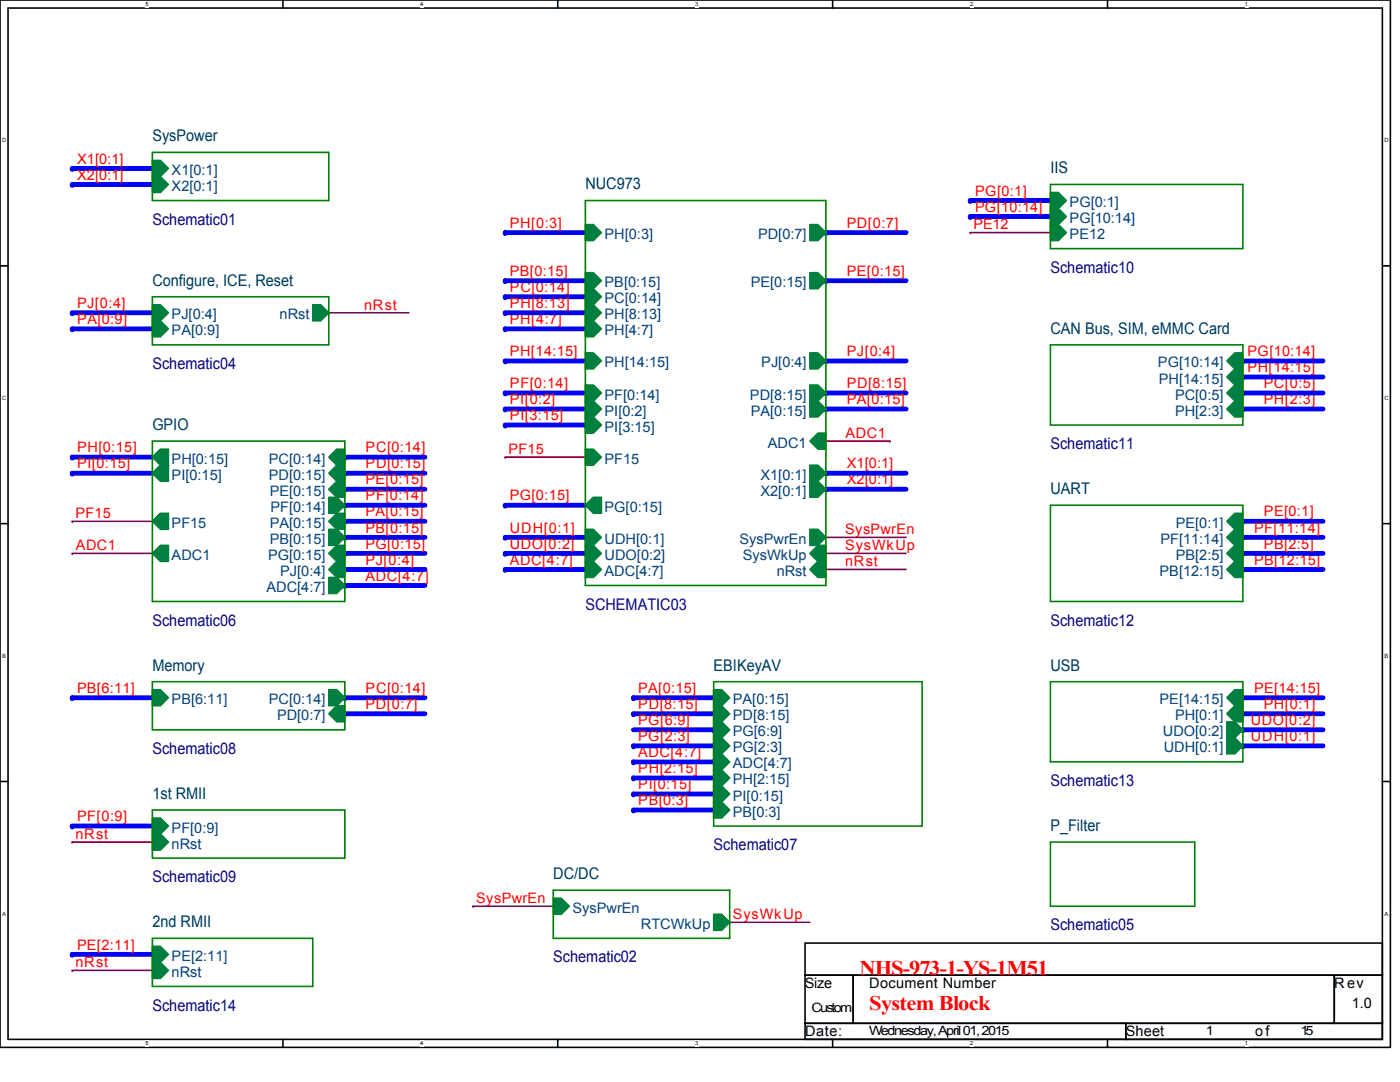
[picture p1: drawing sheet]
<svg xmlns="http://www.w3.org/2000/svg" width="279mm" height="216mm" viewBox="0 0 279 216" stroke-linecap="round" stroke-linejoin="round" font-family="sans-serif">
<path d="M0 0h277.5v209h-277.5zM1.6 1.6h274.3v205.8h-274.3z" fill="none" stroke="#000" stroke-width=".32"/>
<g fill="#fff">
<path d="M29 .2h.7v1.2h-.7z"/>
<path d="M29 207.6h.7v1.2h-.7z"/>
</g>
<path d="M56.5 0v1.6M56.5 207.4v1.6" fill="none" stroke="#000" stroke-width=".32"/>
<g fill="#fff">
<path d="M83.9 .2h.6v1.2h-.6z"/>
<path d="M83.9 207.6h.6v1.2h-.6z"/>
</g>
<path d="M111.3 0v1.6M111.3 207.4v1.6" fill="none" stroke="#000" stroke-width=".32"/>
<g fill="#fff">
<path d="M138.7 .2h.7v1.2h-.7z"/>
<path d="M138.7 207.6h.7v1.2h-.7z"/>
</g>
<path d="M166.2 0v1.6M166.2 207.4v1.6" fill="none" stroke="#000" stroke-width=".32"/>
<g fill="#fff">
<path d="M193.6 .2h.6v1.2h-.6z"/>
<path d="M193.6 207.6h.6v1.2h-.6z"/>
</g>
<path d="M221 0v1.6M221 207.4v1.6" fill="none" stroke="#000" stroke-width=".32"/>
<g fill="#fff">
<path d="M248.5 .2h.6v1.2h-.6z"/>
<path d="M248.5 207.6h.6v1.2h-.6z"/>
<path d="M.4 27.3h.8v1.3h-.8z"/>
<path d="M276.3 27.3h.8v1.3h-.8z"/>
<path d="M.4 78.8h.8v1.2h-.8z"/>
<path d="M276.3 78.8h.8v1.2h-.8z"/>
</g>
<path d="M0 53h1.6M275.9 53h1.6" fill="none" stroke="#000" stroke-width=".32"/>
<g fill="#fff">
<path d="M.4 130.2h.8v1.3h-.8z"/>
<path d="M276.3 130.2h.7v1.3h-.7z"/>
</g>
<path d="M0 104.5h1.6M275.9 104.5h1.6" fill="none" stroke="#000" stroke-width=".32"/>
<g fill="#fff">
<path d="M.4 181.7h.8v1.2h-.8z"/>
<path d="M276.3 181.7h.7v1.2h-.7z"/>
</g>
<path d="M0 155.9h1.6M275.9 155.9h1.6" fill="none" stroke="#000" stroke-width=".32"/>
<path d="M14.4 33.6h16" fill="none" stroke="#00f" stroke-width=".96"/>
<circle cx="14.4" cy="33.6" r=".48" fill="#00f"/>
<path d="M14.4 36.8h16" fill="none" stroke="#00f" stroke-width=".96"/>
<circle cx="14.4" cy="36.8" r=".48" fill="#00f"/>
<path d="M14.4 104h16" fill="none" stroke="#800040" stroke-width=".32"/>
<circle cx="14.4" cy="104" r=".16" fill="#800040"/>
<path d="M14.4 62.4h16" fill="none" stroke="#00f" stroke-width=".96"/>
<circle cx="14.4" cy="62.4" r=".48" fill="#00f"/>
<path d="M14.4 91.2h16" fill="none" stroke="#00f" stroke-width=".96"/>
<circle cx="14.4" cy="91.2" r=".48" fill="#00f"/>
<path d="M94.4 180.8h16" fill="none" stroke="#800040" stroke-width=".32"/>
<circle cx="94.4" cy="180.8" r=".16" fill="#800040"/>
<path d="M145.6 184h16" fill="none" stroke="#800040" stroke-width=".32"/>
<circle cx="145.6" cy="184" r=".16" fill="#800040"/>
<path d="M14.4 164.8h16" fill="none" stroke="#00f" stroke-width=".96"/>
<circle cx="14.4" cy="164.8" r=".48" fill="#00f"/>
<path d="M126.4 139.2h16" fill="none" stroke="#00f" stroke-width=".96"/>
<circle cx="126.4" cy="139.2" r=".48" fill="#00f"/>
<path d="M126.4 158.4h16" fill="none" stroke="#00f" stroke-width=".96"/>
<circle cx="126.4" cy="158.4" r=".48" fill="#00f"/>
<path d="M126.4 155.2h16" fill="none" stroke="#00f" stroke-width=".96"/>
<circle cx="126.4" cy="155.2" r=".48" fill="#00f"/>
<path d="M126.4 152h16" fill="none" stroke="#00f" stroke-width=".96"/>
<circle cx="126.4" cy="152" r=".48" fill="#00f"/>
<path d="M248 139.2h16" fill="none" stroke="#00f" stroke-width=".96"/>
<circle cx="248" cy="139.2" r=".48" fill="#00f"/>
<path d="M193.6 40h16" fill="none" stroke="#00f" stroke-width=".96"/>
<circle cx="193.6" cy="40" r=".48" fill="#00f"/>
<path d="M14.4 110.4h16" fill="none" stroke="#800040" stroke-width=".32"/>
<circle cx="14.4" cy="110.4" r=".16" fill="#800040"/>
<path d="M248 104h16" fill="none" stroke="#00f" stroke-width=".96"/>
<circle cx="248" cy="104" r=".48" fill="#00f"/>
<path d="M14.4 139.2h16" fill="none" stroke="#00f" stroke-width=".96"/>
<circle cx="14.4" cy="139.2" r=".48" fill="#00f"/>
<path d="M65.6 62.4h16" fill="none" stroke="#800040" stroke-width=".32"/>
<circle cx="65.6" cy="62.4" r=".16" fill="#800040"/>
<path d="M68.8 139.2h16" fill="none" stroke="#00f" stroke-width=".96"/>
<circle cx="68.8" cy="139.2" r=".48" fill="#00f"/>
<path d="M68.8 104h16" fill="none" stroke="#00f" stroke-width=".96"/>
<circle cx="68.8" cy="104" r=".48" fill="#00f"/>
<path d="M68.8 116.8h16" fill="none" stroke="#00f" stroke-width=".96"/>
<circle cx="68.8" cy="116.8" r=".48" fill="#00f"/>
<path d="M68.8 94.4h16" fill="none" stroke="#00f" stroke-width=".96"/>
<circle cx="68.8" cy="94.4" r=".48" fill="#00f"/>
<path d="M68.8 97.6h16" fill="none" stroke="#00f" stroke-width=".96"/>
<circle cx="68.8" cy="97.6" r=".48" fill="#00f"/>
<path d="M248 81.6h16" fill="none" stroke="#00f" stroke-width=".96"/>
<circle cx="248" cy="81.6" r=".48" fill="#00f"/>
<path d="M248 78.4h16" fill="none" stroke="#00f" stroke-width=".96"/>
<circle cx="248" cy="78.4" r=".48" fill="#00f"/>
<path d="M248 75.2h16" fill="none" stroke="#00f" stroke-width=".96"/>
<circle cx="248" cy="75.2" r=".48" fill="#00f"/>
<path d="M193.6 43.2h16" fill="none" stroke="#00f" stroke-width=".96"/>
<circle cx="193.6" cy="43.2" r=".48" fill="#00f"/>
<path d="M68.8 110.4h16" fill="none" stroke="#00f" stroke-width=".96"/>
<circle cx="68.8" cy="110.4" r=".48" fill="#00f"/>
<path d="M68.8 113.6h16" fill="none" stroke="#00f" stroke-width=".96"/>
<circle cx="68.8" cy="113.6" r=".48" fill="#00f"/>
<path d="M68.8 91.2h16" fill="none" stroke="#00f" stroke-width=".96"/>
<circle cx="68.8" cy="91.2" r=".48" fill="#00f"/>
<path d="M14.4 65.6h16" fill="none" stroke="#00f" stroke-width=".96"/>
<circle cx="14.4" cy="65.6" r=".48" fill="#00f"/>
<path d="M14.4 190.4h16" fill="none" stroke="#00f" stroke-width=".96"/>
<circle cx="14.4" cy="190.4" r=".48" fill="#00f"/>
<path d="M14.4 193.6h16" fill="none" stroke="#800040" stroke-width=".32"/>
<circle cx="14.4" cy="193.6" r=".16" fill="#800040"/>
<path d="M68.8 100.8h16" fill="none" stroke="#00f" stroke-width=".96"/>
<circle cx="68.8" cy="100.8" r=".48" fill="#00f"/>
<path d="M68.8 107.2h16" fill="none" stroke="#00f" stroke-width=".96"/>
<circle cx="68.8" cy="107.2" r=".48" fill="#00f"/>
<path d="M248 113.6h16" fill="none" stroke="#00f" stroke-width=".96"/>
<circle cx="248" cy="113.6" r=".48" fill="#00f"/>
<path d="M248 110.4h16" fill="none" stroke="#00f" stroke-width=".96"/>
<circle cx="248" cy="110.4" r=".48" fill="#00f"/>
<path d="M248 107.2h16" fill="none" stroke="#00f" stroke-width=".96"/>
<circle cx="248" cy="107.2" r=".48" fill="#00f"/>
<path d="M248 142.4h16" fill="none" stroke="#00f" stroke-width=".96"/>
<circle cx="248" cy="142.4" r=".48" fill="#00f"/>
<path d="M248 148.8h16" fill="none" stroke="#00f" stroke-width=".96"/>
<circle cx="248" cy="148.8" r=".48" fill="#00f"/>
<path d="M248 145.6h16" fill="none" stroke="#00f" stroke-width=".96"/>
<circle cx="248" cy="145.6" r=".48" fill="#00f"/>
<path d="M68.8 142.4h16" fill="none" stroke="#00f" stroke-width=".96"/>
<circle cx="68.8" cy="142.4" r=".48" fill="#00f"/>
<path d="M126.4 142.4h16" fill="none" stroke="#00f" stroke-width=".96"/>
<circle cx="126.4" cy="142.4" r=".48" fill="#00f"/>
<path d="M126.4 145.6h16" fill="none" stroke="#00f" stroke-width=".96"/>
<circle cx="142.4" cy="145.6" r=".48" fill="#00f"/>
<path d="M126.4 148.8h16" fill="none" stroke="#00f" stroke-width=".96"/>
<circle cx="126.4" cy="148.8" r=".48" fill="#00f"/>
<path d="M126.4 161.6h16" fill="none" stroke="#00f" stroke-width=".96"/>
<circle cx="126.4" cy="161.6" r=".48" fill="#00f"/>
<path d="M14.4 168h16" fill="none" stroke="#800040" stroke-width=".32"/>
<circle cx="14.4" cy="168" r=".16" fill="#800040"/>
<path d="M193.6 46.4h16" fill="none" stroke="#800040" stroke-width=".32"/>
<circle cx="193.6" cy="46.4" r=".16" fill="#800040"/>
<path d="M248 72h16" fill="none" stroke="#00f" stroke-width=".96"/>
<circle cx="248" cy="72" r=".48" fill="#00f"/>
<path d="M14.4 94.4h16" fill="none" stroke="#00f" stroke-width=".96"/>
<circle cx="14.4" cy="94.4" r=".48" fill="#00f"/>
<path d="M164.8 107.2h16" fill="none" stroke="#800040" stroke-width=".32"/>
<circle cx="164.8" cy="107.2" r=".16" fill="#800040"/>
<path d="M164.8 97.6h16" fill="none" stroke="#00f" stroke-width=".96"/>
<circle cx="164.8" cy="97.6" r=".48" fill="#00f"/>
<path d="M100.8 91.2h16" fill="none" stroke="#800040" stroke-width=".32"/>
<circle cx="100.8" cy="91.2" r=".16" fill="#800040"/>
<path d="M164.8 113.6h16" fill="none" stroke="#800040" stroke-width=".32"/>
<circle cx="164.8" cy="113.6" r=".16" fill="#800040"/>
<path d="M100.8 59.2h16" fill="none" stroke="#00f" stroke-width=".96"/>
<circle cx="100.8" cy="59.2" r=".48" fill="#00f"/>
<path d="M100.8 65.6h16" fill="none" stroke="#00f" stroke-width=".96"/>
<circle cx="100.8" cy="65.6" r=".48" fill="#00f"/>
<path d="M100.8 56h16" fill="none" stroke="#00f" stroke-width=".96"/>
<circle cx="100.8" cy="56" r=".48" fill="#00f"/>
<path d="M164.8 78.4h16" fill="none" stroke="#00f" stroke-width=".96"/>
<circle cx="164.8" cy="78.4" r=".48" fill="#00f"/>
<path d="M100.8 107.2h16" fill="none" stroke="#00f" stroke-width=".96"/>
<circle cx="100.8" cy="107.2" r=".48" fill="#00f"/>
<path d="M100.8 78.4h16" fill="none" stroke="#00f" stroke-width=".96"/>
<circle cx="100.8" cy="78.4" r=".48" fill="#00f"/>
<path d="M164.8 110.4h16" fill="none" stroke="#800040" stroke-width=".32"/>
<circle cx="164.8" cy="110.4" r=".16" fill="#800040"/>
<path d="M164.8 72h16" fill="none" stroke="#00f" stroke-width=".96"/>
<circle cx="164.8" cy="72" r=".48" fill="#00f"/>
<path d="M100.8 81.6h16" fill="none" stroke="#00f" stroke-width=".96"/>
<circle cx="100.8" cy="81.6" r=".48" fill="#00f"/>
<path d="M100.8 72h16" fill="none" stroke="#00f" stroke-width=".96"/>
<circle cx="100.8" cy="72" r=".48" fill="#00f"/>
<path d="M164.8 56h16" fill="none" stroke="#00f" stroke-width=".96"/>
<circle cx="164.8" cy="56" r=".48" fill="#00f"/>
<path d="M164.8 81.6h16" fill="none" stroke="#00f" stroke-width=".96"/>
<circle cx="164.8" cy="81.6" r=".48" fill="#00f"/>
<path d="M100.8 100.8h16" fill="none" stroke="#00f" stroke-width=".96"/>
<circle cx="100.8" cy="100.8" r=".48" fill="#00f"/>
<path d="M100.8 84.8h16" fill="none" stroke="#00f" stroke-width=".96"/>
<circle cx="100.8" cy="84.8" r=".48" fill="#00f"/>
<path d="M100.8 46.4h16" fill="none" stroke="#00f" stroke-width=".96"/>
<circle cx="100.8" cy="46.4" r=".48" fill="#00f"/>
<path d="M164.8 88h12.8" fill="none" stroke="#800040" stroke-width=".32"/>
<circle cx="177.6" cy="88" r=".16" fill="#800040"/>
<path d="M100.8 62.4h16" fill="none" stroke="#00f" stroke-width=".96"/>
<circle cx="100.8" cy="62.4" r=".48" fill="#00f"/>
<path d="M164.8 46.4h16" fill="none" stroke="#00f" stroke-width=".96"/>
<circle cx="164.8" cy="46.4" r=".48" fill="#00f"/>
<path d="M100.8 113.6h16" fill="none" stroke="#00f" stroke-width=".96"/>
<circle cx="100.8" cy="113.6" r=".48" fill="#00f"/>
<path d="M100.8 110.4h16" fill="none" stroke="#00f" stroke-width=".96"/>
<circle cx="100.8" cy="110.4" r=".48" fill="#00f"/>
<path d="M164.8 94.4h16" fill="none" stroke="#00f" stroke-width=".96"/>
<circle cx="164.8" cy="94.4" r=".48" fill="#00f"/>
<path d="M160.7 188.2h115.2v6.4h-115.2zM160.7 194.6h9.6v9.6h-9.6zM170.3 194.6h96v9.6h-96zM266.3 194.6h9.6v9.6h-9.6zM160.7 204.2h64v3.2h-64zM224.7 204.2h51.2v3.2h-51.2z" fill="none" stroke="#000" stroke-width=".32"/>
<path d="M110.4 179.2h1.6l1.6 1.6-1.6 1.6h-1.6z" fill-rule="evenodd" fill="#008040"/>
<path d="M110.4 179.2h1.6l1.6 1.6-1.6 1.6h-1.6z" fill="none" stroke="#008040" stroke-width=".32"/>
<path d="M142.4 182.4h1.6l1.6 1.6-1.6 1.6h-1.6z" fill-rule="evenodd" fill="#008040"/>
<path d="M142.4 182.4h1.6l1.6 1.6-1.6 1.6h-1.6z" fill="none" stroke="#008040" stroke-width=".32"/>
<path d="M110.4 177.6h35.2v9.6h-35.2z" fill="none" stroke="#008000" stroke-width=".32"/>
<path d="M244.8 104l1.6-1.6h1.6v3.2h-1.6z" fill-rule="evenodd" fill="#008040"/>
<path d="M244.8 104l1.6-1.6h1.6v3.2h-1.6z" fill="none" stroke="#008040" stroke-width=".32"/>
<path d="M244.8 107.2l1.6-1.6h1.6v3.2h-1.6z" fill-rule="evenodd" fill="#008040"/>
<path d="M244.8 107.2l1.6-1.6h1.6v3.2h-1.6z" fill="none" stroke="#008040" stroke-width=".32"/>
<path d="M246.4 108.8h1.6v3.2h-1.6l-1.6-1.6z" fill-rule="evenodd" fill="#008040"/>
<path d="M246.4 108.8h1.6v3.2h-1.6l-1.6-1.6z" fill="none" stroke="#008040" stroke-width=".32"/>
<path d="M246.4 112h1.6v3.2h-1.6l-1.6-1.6z" fill-rule="evenodd" fill="#008040"/>
<path d="M246.4 112h1.6v3.2h-1.6l-1.6-1.6z" fill="none" stroke="#008040" stroke-width=".32"/>
<path d="M209.6 100.8h38.4v19.2h-38.4z" fill="none" stroke="#008000" stroke-width=".32"/>
<path d="M30.4 188.8h1.6l1.6 1.6-1.6 1.6h-1.6z" fill-rule="evenodd" fill="#008040"/>
<path d="M30.4 188.8h1.6l1.6 1.6-1.6 1.6h-1.6z" fill="none" stroke="#008040" stroke-width=".32"/>
<path d="M30.4 192h1.6l1.6 1.6-1.6 1.6h-1.6z" fill-rule="evenodd" fill="#008040"/>
<path d="M30.4 192h1.6l1.6 1.6-1.6 1.6h-1.6z" fill="none" stroke="#008040" stroke-width=".32"/>
<path d="M30.4 187.2h32v9.6h-32z" fill="none" stroke="#008000" stroke-width=".32"/>
<path d="M30.4 137.6h1.6l1.6 1.6-1.6 1.6h-1.6z" fill-rule="evenodd" fill="#008040"/>
<path d="M30.4 137.6h1.6l1.6 1.6-1.6 1.6h-1.6z" fill="none" stroke="#008040" stroke-width=".32"/>
<path d="M65.6 137.6h1.6l1.6 1.6-1.6 1.6h-1.6z" fill-rule="evenodd" fill="#008040"/>
<path d="M65.6 137.6h1.6l1.6 1.6-1.6 1.6h-1.6z" fill="none" stroke="#008040" stroke-width=".32"/>
<path d="M67.2 140.8h1.6v3.2h-1.6l-1.6-1.6z" fill-rule="evenodd" fill="#008040"/>
<path d="M67.2 140.8h1.6v3.2h-1.6l-1.6-1.6z" fill="none" stroke="#008040" stroke-width=".32"/>
<path d="M30.4 136h38.4v9.6h-38.4z" fill="none" stroke="#008000" stroke-width=".32"/>
<path d="M30.4 60.8h1.6l1.6 1.6-1.6 1.6h-1.6z" fill-rule="evenodd" fill="#008040"/>
<path d="M30.4 60.8h1.6l1.6 1.6-1.6 1.6h-1.6z" fill="none" stroke="#008040" stroke-width=".32"/>
<path d="M62.4 60.8h1.6l1.6 1.6-1.6 1.6h-1.6z" fill-rule="evenodd" fill="#008040"/>
<path d="M62.4 60.8h1.6l1.6 1.6-1.6 1.6h-1.6z" fill="none" stroke="#008040" stroke-width=".32"/>
<path d="M30.4 64h1.6l1.6 1.6-1.6 1.6h-1.6z" fill-rule="evenodd" fill="#008040"/>
<path d="M30.4 64h1.6l1.6 1.6-1.6 1.6h-1.6z" fill="none" stroke="#008040" stroke-width=".32"/>
<path d="M30.4 59.2h35.2v9.6h-35.2z" fill="none" stroke="#008000" stroke-width=".32"/>
<path d="M244.8 139.2l1.6-1.6h1.6v3.2h-1.6z" fill-rule="evenodd" fill="#008040"/>
<path d="M244.8 139.2l1.6-1.6h1.6v3.2h-1.6z" fill="none" stroke="#008040" stroke-width=".32"/>
<path d="M244.8 144h1.6l1.6 1.6-1.6 1.6h-1.6z" fill-rule="evenodd" fill="#008040"/>
<path d="M244.8 144h1.6l1.6 1.6-1.6 1.6h-1.6z" fill="none" stroke="#008040" stroke-width=".32"/>
<path d="M244.8 147.2h1.6l1.6 1.6-1.6 1.6h-1.6z" fill-rule="evenodd" fill="#008040"/>
<path d="M244.8 147.2h1.6l1.6 1.6-1.6 1.6h-1.6z" fill="none" stroke="#008040" stroke-width=".32"/>
<path d="M246.4 140.8h1.6v3.2h-1.6l-1.6-1.6z" fill-rule="evenodd" fill="#008040"/>
<path d="M246.4 140.8h1.6v3.2h-1.6l-1.6-1.6z" fill="none" stroke="#008040" stroke-width=".32"/>
<path d="M209.6 136h38.4v16h-38.4zM209.6 168h28.8v12.8h-28.8z" fill="none" stroke="#008000" stroke-width=".32"/>
<path d="M142.4 137.6h1.6l1.6 1.6-1.6 1.6h-1.6z" fill-rule="evenodd" fill="#008040"/>
<path d="M142.4 137.6h1.6l1.6 1.6-1.6 1.6h-1.6z" fill="none" stroke="#008040" stroke-width=".32"/>
<path d="M142.4 140.8h1.6l1.6 1.6-1.6 1.6h-1.6z" fill-rule="evenodd" fill="#008040"/>
<path d="M142.4 140.8h1.6l1.6 1.6-1.6 1.6h-1.6z" fill="none" stroke="#008040" stroke-width=".32"/>
<path d="M142.4 144h1.6l1.6 1.6-1.6 1.6h-1.6z" fill-rule="evenodd" fill="#008040"/>
<path d="M142.4 144h1.6l1.6 1.6-1.6 1.6h-1.6z" fill="none" stroke="#008040" stroke-width=".32"/>
<path d="M142.4 147.2h1.6l1.6 1.6-1.6 1.6h-1.6z" fill-rule="evenodd" fill="#008040"/>
<path d="M142.4 147.2h1.6l1.6 1.6-1.6 1.6h-1.6z" fill="none" stroke="#008040" stroke-width=".32"/>
<path d="M142.4 150.4h1.6l1.6 1.6-1.6 1.6h-1.6z" fill-rule="evenodd" fill="#008040"/>
<path d="M142.4 150.4h1.6l1.6 1.6-1.6 1.6h-1.6z" fill="none" stroke="#008040" stroke-width=".32"/>
<path d="M142.4 153.6h1.6l1.6 1.6-1.6 1.6h-1.6z" fill-rule="evenodd" fill="#008040"/>
<path d="M142.4 153.6h1.6l1.6 1.6-1.6 1.6h-1.6z" fill="none" stroke="#008040" stroke-width=".32"/>
<path d="M142.4 156.8h1.6l1.6 1.6-1.6 1.6h-1.6z" fill-rule="evenodd" fill="#008040"/>
<path d="M142.4 156.8h1.6l1.6 1.6-1.6 1.6h-1.6z" fill="none" stroke="#008040" stroke-width=".32"/>
<path d="M142.4 160h1.6l1.6 1.6-1.6 1.6h-1.6z" fill-rule="evenodd" fill="#008040"/>
<path d="M142.4 160h1.6l1.6 1.6-1.6 1.6h-1.6z" fill="none" stroke="#008040" stroke-width=".32"/>
<path d="M142.4 136h41.6v28.8h-41.6z" fill="none" stroke="#008000" stroke-width=".32"/>
<path d="M30.4 32h1.6l1.6 1.6-1.6 1.6h-1.6z" fill-rule="evenodd" fill="#008040"/>
<path d="M30.4 32h1.6l1.6 1.6-1.6 1.6h-1.6z" fill="none" stroke="#008040" stroke-width=".32"/>
<path d="M30.4 35.2h1.6l1.6 1.6-1.6 1.6h-1.6z" fill-rule="evenodd" fill="#008040"/>
<path d="M30.4 35.2h1.6l1.6 1.6-1.6 1.6h-1.6z" fill="none" stroke="#008040" stroke-width=".32"/>
<path d="M30.4 30.4h35.2v9.6h-35.2z" fill="none" stroke="#008000" stroke-width=".32"/>
<path d="M161.6 44.8h1.6l1.6 1.6-1.6 1.6h-1.6z" fill-rule="evenodd" fill="#008040"/>
<path d="M161.6 44.8h1.6l1.6 1.6-1.6 1.6h-1.6z" fill="none" stroke="#008040" stroke-width=".32"/>
<path d="M116.8 44.8h1.6l1.6 1.6-1.6 1.6h-1.6z" fill-rule="evenodd" fill="#008040"/>
<path d="M116.8 44.8h1.6l1.6 1.6-1.6 1.6h-1.6z" fill="none" stroke="#008040" stroke-width=".32"/>
<path d="M161.6 54.4h1.6l1.6 1.6-1.6 1.6h-1.6z" fill-rule="evenodd" fill="#008040"/>
<path d="M161.6 54.4h1.6l1.6 1.6-1.6 1.6h-1.6z" fill="none" stroke="#008040" stroke-width=".32"/>
<path d="M161.6 92.8h1.6l1.6 1.6-1.6 1.6h-1.6z" fill-rule="evenodd" fill="#008040"/>
<path d="M161.6 92.8h1.6l1.6 1.6-1.6 1.6h-1.6z" fill="none" stroke="#008040" stroke-width=".32"/>
<path d="M116.8 54.4h1.6l1.6 1.6-1.6 1.6h-1.6z" fill-rule="evenodd" fill="#008040"/>
<path d="M116.8 54.4h1.6l1.6 1.6-1.6 1.6h-1.6z" fill="none" stroke="#008040" stroke-width=".32"/>
<path d="M116.8 57.6h1.6l1.6 1.6-1.6 1.6h-1.6z" fill-rule="evenodd" fill="#008040"/>
<path d="M116.8 57.6h1.6l1.6 1.6-1.6 1.6h-1.6z" fill="none" stroke="#008040" stroke-width=".32"/>
<path d="M116.8 60.8h1.6l1.6 1.6-1.6 1.6h-1.6z" fill-rule="evenodd" fill="#008040"/>
<path d="M116.8 60.8h1.6l1.6 1.6-1.6 1.6h-1.6z" fill="none" stroke="#008040" stroke-width=".32"/>
<path d="M116.8 64h1.6l1.6 1.6-1.6 1.6h-1.6z" fill-rule="evenodd" fill="#008040"/>
<path d="M116.8 64h1.6l1.6 1.6-1.6 1.6h-1.6z" fill="none" stroke="#008040" stroke-width=".32"/>
<path d="M116.8 105.6h1.6l1.6 1.6-1.6 1.6h-1.6z" fill-rule="evenodd" fill="#008040"/>
<path d="M116.8 105.6h1.6l1.6 1.6-1.6 1.6h-1.6z" fill="none" stroke="#008040" stroke-width=".32"/>
<path d="M116.8 70.4h1.6l1.6 1.6-1.6 1.6h-1.6z" fill-rule="evenodd" fill="#008040"/>
<path d="M116.8 70.4h1.6l1.6 1.6-1.6 1.6h-1.6z" fill="none" stroke="#008040" stroke-width=".32"/>
<path d="M116.8 108.8h1.6l1.6 1.6-1.6 1.6h-1.6z" fill-rule="evenodd" fill="#008040"/>
<path d="M116.8 108.8h1.6l1.6 1.6-1.6 1.6h-1.6z" fill="none" stroke="#008040" stroke-width=".32"/>
<path d="M161.6 96h1.6l1.6 1.6-1.6 1.6h-1.6z" fill-rule="evenodd" fill="#008040"/>
<path d="M161.6 96h1.6l1.6 1.6-1.6 1.6h-1.6z" fill="none" stroke="#008040" stroke-width=".32"/>
<path d="M116.8 76.8h1.6l1.6 1.6-1.6 1.6h-1.6z" fill-rule="evenodd" fill="#008040"/>
<path d="M116.8 76.8h1.6l1.6 1.6-1.6 1.6h-1.6z" fill="none" stroke="#008040" stroke-width=".32"/>
<path d="M116.8 80h1.6l1.6 1.6-1.6 1.6h-1.6z" fill-rule="evenodd" fill="#008040"/>
<path d="M116.8 80h1.6l1.6 1.6-1.6 1.6h-1.6z" fill="none" stroke="#008040" stroke-width=".32"/>
<path d="M116.8 83.2h1.6l1.6 1.6-1.6 1.6h-1.6z" fill-rule="evenodd" fill="#008040"/>
<path d="M116.8 83.2h1.6l1.6 1.6-1.6 1.6h-1.6z" fill="none" stroke="#008040" stroke-width=".32"/>
<path d="M161.6 70.4h1.6l1.6 1.6-1.6 1.6h-1.6z" fill-rule="evenodd" fill="#008040"/>
<path d="M161.6 70.4h1.6l1.6 1.6-1.6 1.6h-1.6z" fill="none" stroke="#008040" stroke-width=".32"/>
<path d="M163.2 112h1.6v3.2h-1.6l-1.6-1.6z" fill-rule="evenodd" fill="#008040"/>
<path d="M163.2 112h1.6v3.2h-1.6l-1.6-1.6z" fill="none" stroke="#008040" stroke-width=".32"/>
<path d="M116.8 100.8l1.6-1.6h1.6v3.2h-1.6z" fill-rule="evenodd" fill="#008040"/>
<path d="M116.8 100.8l1.6-1.6h1.6v3.2h-1.6z" fill="none" stroke="#008040" stroke-width=".32"/>
<path d="M161.6 76.8h1.6l1.6 1.6-1.6 1.6h-1.6z" fill-rule="evenodd" fill="#008040"/>
<path d="M161.6 76.8h1.6l1.6 1.6-1.6 1.6h-1.6z" fill="none" stroke="#008040" stroke-width=".32"/>
<path d="M161.6 80h1.6l1.6 1.6-1.6 1.6h-1.6z" fill-rule="evenodd" fill="#008040"/>
<path d="M161.6 80h1.6l1.6 1.6-1.6 1.6h-1.6z" fill="none" stroke="#008040" stroke-width=".32"/>
<path d="M163.2 108.8h1.6v3.2h-1.6l-1.6-1.6z" fill-rule="evenodd" fill="#008040"/>
<path d="M163.2 108.8h1.6v3.2h-1.6l-1.6-1.6z" fill="none" stroke="#008040" stroke-width=".32"/>
<path d="M161.6 105.6h1.6l1.6 1.6-1.6 1.6h-1.6z" fill-rule="evenodd" fill="#008040"/>
<path d="M161.6 105.6h1.6l1.6 1.6-1.6 1.6h-1.6z" fill="none" stroke="#008040" stroke-width=".32"/>
<path d="M116.8 112h1.6l1.6 1.6-1.6 1.6h-1.6z" fill-rule="evenodd" fill="#008040"/>
<path d="M116.8 112h1.6l1.6 1.6-1.6 1.6h-1.6z" fill="none" stroke="#008040" stroke-width=".32"/>
<path d="M116.8 89.6h1.6l1.6 1.6-1.6 1.6h-1.6z" fill-rule="evenodd" fill="#008040"/>
<path d="M116.8 89.6h1.6l1.6 1.6-1.6 1.6h-1.6z" fill="none" stroke="#008040" stroke-width=".32"/>
<path d="M161.6 88l1.6-1.6h1.6v3.2h-1.6z" fill-rule="evenodd" fill="#008040"/>
<path d="M161.6 88l1.6-1.6h1.6v3.2h-1.6z" fill="none" stroke="#008040" stroke-width=".32"/>
<path d="M116.8 40h48v76.8h-48z" fill="none" stroke="#008000" stroke-width=".32"/>
<path d="M30.4 163.2h1.6l1.6 1.6-1.6 1.6h-1.6z" fill-rule="evenodd" fill="#008040"/>
<path d="M30.4 163.2h1.6l1.6 1.6-1.6 1.6h-1.6z" fill="none" stroke="#008040" stroke-width=".32"/>
<path d="M30.4 166.4h1.6l1.6 1.6-1.6 1.6h-1.6z" fill-rule="evenodd" fill="#008040"/>
<path d="M30.4 166.4h1.6l1.6 1.6-1.6 1.6h-1.6z" fill="none" stroke="#008040" stroke-width=".32"/>
<path d="M30.4 161.6h38.4v9.6h-38.4z" fill="none" stroke="#008000" stroke-width=".32"/>
<path d="M67.2 89.6h1.6v3.2h-1.6l-1.6-1.6z" fill-rule="evenodd" fill="#008040"/>
<path d="M67.2 89.6h1.6v3.2h-1.6l-1.6-1.6z" fill="none" stroke="#008040" stroke-width=".32"/>
<path d="M67.2 92.8h1.6v3.2h-1.6l-1.6-1.6z" fill-rule="evenodd" fill="#008040"/>
<path d="M67.2 92.8h1.6v3.2h-1.6l-1.6-1.6z" fill="none" stroke="#008040" stroke-width=".32"/>
<path d="M67.2 96h1.6v3.2h-1.6l-1.6-1.6z" fill-rule="evenodd" fill="#008040"/>
<path d="M67.2 96h1.6v3.2h-1.6l-1.6-1.6z" fill="none" stroke="#008040" stroke-width=".32"/>
<path d="M65.6 99.2h1.6l1.6 1.6-1.6 1.6h-1.6z" fill-rule="evenodd" fill="#008040"/>
<path d="M65.6 99.2h1.6l1.6 1.6-1.6 1.6h-1.6z" fill="none" stroke="#008040" stroke-width=".32"/>
<path d="M32 89.6h1.6v3.2h-1.6l-1.6-1.6z" fill-rule="evenodd" fill="#008040"/>
<path d="M32 89.6h1.6v3.2h-1.6l-1.6-1.6z" fill="none" stroke="#008040" stroke-width=".32"/>
<path d="M65.6 104l1.6-1.6h1.6v3.2h-1.6z" fill-rule="evenodd" fill="#008040"/>
<path d="M65.6 104l1.6-1.6h1.6v3.2h-1.6z" fill="none" stroke="#008040" stroke-width=".32"/>
<path d="M65.6 105.6h1.6l1.6 1.6-1.6 1.6h-1.6z" fill-rule="evenodd" fill="#008040"/>
<path d="M65.6 105.6h1.6l1.6 1.6-1.6 1.6h-1.6z" fill="none" stroke="#008040" stroke-width=".32"/>
<path d="M67.2 108.8h1.6v3.2h-1.6l-1.6-1.6z" fill-rule="evenodd" fill="#008040"/>
<path d="M67.2 108.8h1.6v3.2h-1.6l-1.6-1.6z" fill="none" stroke="#008040" stroke-width=".32"/>
<path d="M32 92.8h1.6v3.2h-1.6l-1.6-1.6z" fill-rule="evenodd" fill="#008040"/>
<path d="M32 92.8h1.6v3.2h-1.6l-1.6-1.6z" fill="none" stroke="#008040" stroke-width=".32"/>
<path d="M67.2 112h1.6v3.2h-1.6l-1.6-1.6z" fill-rule="evenodd" fill="#008040"/>
<path d="M67.2 112h1.6v3.2h-1.6l-1.6-1.6z" fill="none" stroke="#008040" stroke-width=".32"/>
<path d="M65.6 115.2h1.6l1.6 1.6-1.6 1.6h-1.6z" fill-rule="evenodd" fill="#008040"/>
<path d="M65.6 115.2h1.6l1.6 1.6-1.6 1.6h-1.6z" fill="none" stroke="#008040" stroke-width=".32"/>
<path d="M30.4 104l1.6-1.6h1.6v3.2h-1.6z" fill-rule="evenodd" fill="#008040"/>
<path d="M30.4 104l1.6-1.6h1.6v3.2h-1.6z" fill="none" stroke="#008040" stroke-width=".32"/>
<path d="M32 108.8h1.6v3.2h-1.6l-1.6-1.6z" fill-rule="evenodd" fill="#008040"/>
<path d="M32 108.8h1.6v3.2h-1.6l-1.6-1.6z" fill="none" stroke="#008040" stroke-width=".32"/>
<path d="M30.4 88h38.4v32h-38.4z" fill="none" stroke="#008000" stroke-width=".32"/>
<path d="M209.6 38.4h1.6l1.6 1.6-1.6 1.6h-1.6z" fill-rule="evenodd" fill="#008040"/>
<path d="M209.6 38.4h1.6l1.6 1.6-1.6 1.6h-1.6z" fill="none" stroke="#008040" stroke-width=".32"/>
<path d="M209.6 41.6h1.6l1.6 1.6-1.6 1.6h-1.6z" fill-rule="evenodd" fill="#008040"/>
<path d="M209.6 41.6h1.6l1.6 1.6-1.6 1.6h-1.6z" fill="none" stroke="#008040" stroke-width=".32"/>
<path d="M209.6 44.8h1.6l1.6 1.6-1.6 1.6h-1.6z" fill-rule="evenodd" fill="#008040"/>
<path d="M209.6 44.8h1.6l1.6 1.6-1.6 1.6h-1.6z" fill="none" stroke="#008040" stroke-width=".32"/>
<path d="M209.6 36.8h38.4v12.8h-38.4z" fill="none" stroke="#008000" stroke-width=".32"/>
<path d="M244.8 72l1.6-1.6h1.6v3.2h-1.6z" fill-rule="evenodd" fill="#008040"/>
<path d="M244.8 72l1.6-1.6h1.6v3.2h-1.6z" fill="none" stroke="#008040" stroke-width=".32"/>
<path d="M244.8 75.2l1.6-1.6h1.6v3.2h-1.6z" fill-rule="evenodd" fill="#008040"/>
<path d="M244.8 75.2l1.6-1.6h1.6v3.2h-1.6z" fill="none" stroke="#008040" stroke-width=".32"/>
<path d="M244.8 81.6l1.6-1.6h1.6v3.2h-1.6z" fill-rule="evenodd" fill="#008040"/>
<path d="M244.8 81.6l1.6-1.6h1.6v3.2h-1.6z" fill="none" stroke="#008040" stroke-width=".32"/>
<path d="M244.8 78.4l1.6-1.6h1.6v3.2h-1.6z" fill-rule="evenodd" fill="#008040"/>
<path d="M244.8 78.4l1.6-1.6h1.6v3.2h-1.6z" fill="none" stroke="#008040" stroke-width=".32"/>
<path d="M209.6 68.8h38.4v16h-38.4z" fill="none" stroke="#008000" stroke-width=".32"/>
<g font-size="4.2" fill="#f00">
<text x="171.5" y="194.5">NHS-973-1-YS-1M51</text>
<text x="173.5" y="201.5">System Block</text>
</g>
<g font-size="3.2" fill="#004040">
<text x="30.4" y="28.2">SysPower</text>
<text x="209.6" y="34.6">IIS</text>
<text x="116.8" y="37.8">NUC973</text>
<text x="30.4" y="57">Configure, ICE, Reset</text>
<text x="209.6" y="66.6">CAN Bus, SIM, eMMC Card</text>
<text x="30.4" y="85.8">GPIO</text>
<text x="209.6" y="98.6">UART</text>
<text x="30.4" y="133.8">Memory</text>
<text x="142.4" y="133.8">EBIKeyAV</text>
<text x="209.6" y="133.8">USB</text>
<text x="30.4" y="159.4">1st RMII</text>
<text x="209.6" y="165.8">P_Filter</text>
<text x="110.4" y="175.4">DC/DC</text>
<text x="30.4" y="185">2nd RMII</text>
</g>
<g font-size="3.2" fill="#000080">
<text x="30.4" y="44.8">Schematic01</text>
<text x="209.6" y="54.4">Schematic10</text>
<text x="30.4" y="73.6">Schematic04</text>
<text x="209.6" y="89.6">Schematic11</text>
<text x="30.4" y="124.8">Schematic06</text>
<text x="116.8" y="121.6">SCHEMATIC03</text>
<text x="209.6" y="124.8">Schematic12</text>
<text x="30.4" y="150.4">Schematic08</text>
<text x="209.6" y="156.8">Schematic13</text>
<text x="142.4" y="169.6">Schematic07</text>
<text x="30.4" y="176">Schematic09</text>
<text x="209.6" y="185.6">Schematic05</text>
<text x="110.4" y="192">Schematic02</text>
<text x="30.4" y="201.6">Schematic14</text>
</g>
<g font-size="2.9" fill="#f00">
<text x="15.4" y="32.7">X1[0:1]</text>
<text x="15.4" y="35.9">X2[0:1]</text>
<text x="194.6" y="39.1">PG[0:1]</text>
<text x="101.8" y="45.5">PH[0:3]</text>
<text x="169" y="45.5">PD[0:7]</text>
<text x="194.3" y="45.8">PE12</text>
<text x="194.6" y="42.3">PG[10:14]</text>
<text x="101.8" y="58.3">PC[0:14]</text>
<text x="101.8" y="55.1">PB[0:15]</text>
<text x="169" y="55.1">PE[0:15]</text>
<text x="15.4" y="61.5">PJ[0:4]</text>
<text x="15.4" y="64.7">PA[0:9]</text>
<text x="72.7" y="61.8">nRst</text>
<text x="101.8" y="64.7">PH[4:7]</text>
<text x="101.8" y="61.5">PH[8:13]</text>
<text x="101.8" y="71.1">PH[14:15]</text>
<text x="169" y="71.1">PJ[0:4]</text>
<text x="249" y="71.1">PG[10:14]</text>
<text x="101.8" y="77.5">PF[0:14]</text>
<text x="169" y="77.5">PD[8:15]</text>
<text x="249" y="74.3">PH[14:15]</text>
<text x="252.2" y="77.5">PC[0:5]</text>
<text x="101.8" y="80.7">PI[0:2]</text>
<text x="101.8" y="83.9">PI[3:15]</text>
<text x="169" y="80.7">PA[0:15]</text>
<text x="252.2" y="80.7">PH[2:3]</text>
<text x="168.8" y="87.4">ADC1</text>
<text x="15.4" y="90.3">PH[0:15]</text>
<text x="15.4" y="93.5">PI[0:15]</text>
<text x="73" y="93.5">PD[0:15]</text>
<text x="73" y="90.3">PC[0:14]</text>
<text x="101.5" y="90.6">PF15</text>
<text x="169" y="93.5">X1[0:1]</text>
<text x="73" y="96.7">PE[0:15]</text>
<text x="73" y="99.9">PF[0:14]</text>
<text x="101.8" y="99.9">PG[0:15]</text>
<text x="169" y="96.7">X2[0:1]</text>
<text x="15.1" y="103.4">PF15</text>
<text x="73" y="103.1">PA[0:15]</text>
<text x="73" y="106.3">PB[0:15]</text>
<text x="101.8" y="106.3">UDH[0:1]</text>
<text x="168.7" y="106.6">SysPwrEn</text>
<text x="250.3" y="106.3">PF[11:14]</text>
<text x="252.2" y="103.1">PE[0:1]</text>
<text x="15.1" y="109.8">ADC1</text>
<text x="73" y="109.5">PG[0:15]</text>
<text x="73" y="112.7">PJ[0:4]</text>
<text x="101.8" y="112.7">ADC[4:7]</text>
<text x="101.8" y="109.5">UDO[0:2]</text>
<text x="168.7" y="113">nRst</text>
<text x="168.7" y="109.8">SysWkUp</text>
<text x="250.3" y="112.7">PB[12:15]</text>
<text x="252.2" y="109.5">PB[2:5]</text>
<text x="73" y="115.9">ADC[4:7]</text>
<text x="15.4" y="138.3">PB[6:11]</text>
<text x="73" y="138.3">PC[0:14]</text>
<text x="73" y="141.5">PD[0:7]</text>
<text x="127.4" y="138.3">PA[0:15]</text>
<text x="127.4" y="141.5">PD[8:15]</text>
<text x="250.3" y="138.3">PE[14:15]</text>
<text x="252.2" y="141.5">PH[0:1]</text>
<text x="127.4" y="144.7">PG[6:9]</text>
<text x="127.4" y="147.9">PG[2:3]</text>
<text x="249.6" y="147.9">UDH[0:1]</text>
<text x="249.6" y="144.7">UDO[0:2]</text>
<text x="127.4" y="151.1">ADC[4:7]</text>
<text x="127.4" y="154.3">PH[2:15]</text>
<text x="127.4" y="157.5">PI[0:15]</text>
<text x="127.4" y="160.7">PB[0:3]</text>
<text x="15" y="167.4">nRst</text>
<text x="15.4" y="163.9">PF[0:9]</text>
<text x="95.1" y="180.2">SysPwrEn</text>
<text x="146.3" y="183.4">SysWkUp</text>
<text x="15.4" y="189.5">PE[2:11]</text>
<text x="15" y="193">nRst</text>
</g>
<g font-size="2.9" fill="#004080">
<text x="34.3" y="34.9">X1[0:1]</text>
<text x="34.3" y="38.1">X2[0:1]</text>
<text x="213.5" y="41.3">PG[0:1]</text>
<text x="120.7" y="47.7">PH[0:3]</text>
<text x="151.3" y="47.7">PD[0:7]</text>
<text x="213.5" y="44.5">PG[10:14]</text>
<text x="213.5" y="47.7">PE12</text>
<text x="120.7" y="57.3">PB[0:15]</text>
<text x="149.8" y="57.3">PE[0:15]</text>
<text x="34.3" y="63.7">PJ[0:4]</text>
<text x="55.8" y="63.7">nRst</text>
<text x="120.7" y="60.5">PC[0:14]</text>
<text x="120.7" y="63.7">PH[8:13]</text>
<text x="34.3" y="66.9">PA[0:9]</text>
<text x="120.7" y="66.9">PH[4:7]</text>
<text x="120.7" y="73.3">PH[14:15]</text>
<text x="151.9" y="73.3">PJ[0:4]</text>
<text x="231.1" y="73.3">PG[10:14]</text>
<text x="231.3" y="76.5">PH[14:15]</text>
<text x="120.7" y="79.7">PF[0:14]</text>
<text x="120.7" y="82.9">PI[0:2]</text>
<text x="149.7" y="79.7">PD[8:15]</text>
<text x="149.8" y="82.9">PA[0:15]</text>
<text x="234.5" y="82.9">PH[2:3]</text>
<text x="234.5" y="79.7">PC[0:5]</text>
<text x="120.7" y="86.1">PI[3:15]</text>
<text x="153.2" y="89.3">ADC1</text>
<text x="34.3" y="92.5">PH[0:15]</text>
<text x="34.3" y="95.7">PI[0:15]</text>
<text x="53.7" y="92.5">PC[0:14]</text>
<text x="53.7" y="95.7">PD[0:15]</text>
<text x="120.7" y="92.5">PF15</text>
<text x="151.8" y="95.7">X1[0:1]</text>
<text x="53.8" y="98.9">PE[0:15]</text>
<text x="151.8" y="98.9">X2[0:1]</text>
<text x="34.3" y="105.3">PF15</text>
<text x="53.8" y="105.3">PA[0:15]</text>
<text x="54" y="102.1">PF[0:14]</text>
<text x="120.7" y="102.1">PG[0:15]</text>
<text x="234.7" y="105.3">PE[0:1]</text>
<text x="34.3" y="111.7">ADC1</text>
<text x="53.5" y="111.7">PG[0:15]</text>
<text x="53.8" y="108.5">PB[0:15]</text>
<text x="120.7" y="108.5">UDH[0:1]</text>
<text x="120.7" y="111.7">UDO[0:2]</text>
<text x="147.6" y="108.5">SysPwrEn</text>
<text x="148.2" y="111.7">SysWkUp</text>
<text x="231.6" y="108.5">PF[11:14]</text>
<text x="234.7" y="111.7">PB[2:5]</text>
<text x="53.2" y="118.1">ADC[4:7]</text>
<text x="55.9" y="114.9">PJ[0:4]</text>
<text x="120.7" y="114.9">ADC[4:7]</text>
<text x="155" y="114.9">nRst</text>
<text x="231.4" y="114.9">PB[12:15]</text>
<text x="34.3" y="140.5">PB[6:11]</text>
<text x="53.7" y="140.5">PC[0:14]</text>
<text x="55.3" y="143.7">PD[0:7]</text>
<text x="146.3" y="140.5">PA[0:15]</text>
<text x="146.3" y="143.7">PD[8:15]</text>
<text x="231.4" y="140.5">PE[14:15]</text>
<text x="234.5" y="143.7">PH[0:1]</text>
<text x="146.3" y="146.9">PG[6:9]</text>
<text x="232.1" y="146.9">UDO[0:2]</text>
<text x="146.3" y="150.1">PG[2:3]</text>
<text x="146.3" y="153.3">ADC[4:7]</text>
<text x="232.3" y="150.1">UDH[0:1]</text>
<text x="146.3" y="156.5">PH[2:15]</text>
<text x="146.3" y="159.7">PI[0:15]</text>
<text x="34.3" y="166.1">PF[0:9]</text>
<text x="146.3" y="162.9">PB[0:3]</text>
<text x="34.3" y="169.3">nRst</text>
<text x="114.3" y="182.1">SysPwrEn</text>
<text x="127.9" y="185.3">RTCWkUp</text>
<text x="34.3" y="191.7">PE[2:11]</text>
<text x="34.3" y="194.9">nRst</text>
</g>
<g font-size="2.9">
<text x="160.6" y="197.2">Size</text>
<text x="173.5" y="197.2">Document Number</text>
<text x="266.3" y="197.2">Rev</text>
<text x="269.8" y="201">1.0</text>
<text x="160.7" y="206.8">Date:</text>
<text x="224.7" y="206.8">Sheet</text>
<text x="250.5" y="206.8">of</text>
</g>
<g font-size="2.6">
<text x="161.9" y="202">Custom</text>
<text x="173.5" y="206.5">Wednesday, April 01, 2015</text>
<text x="240.7" y="206.5">1</text>
<text x="259.6" y="206.5">15</text>
</g>
<g font-size="1.1">
<text x="29" y="1.2">5</text>
<text x="83.9" y="1.2">4</text>
<text x="138.7" y="1.2">3</text>
<text x="193.6" y="1.2">2</text>
<text x="248.5" y="1.2">1</text>
<text x=".4" y="28.4">D</text>
<text x="276.3" y="28.4">D</text>
<text x=".4" y="79.8">C</text>
<text x="276.3" y="79.8">C</text>
<text x=".4" y="131.2">B</text>
<text x="276.3" y="131.2">B</text>
<text x=".4" y="182.7">A</text>
<text x="276.3" y="182.7">A</text>
<text x="29" y="208.6">5</text>
<text x="83.9" y="208.6">4</text>
<text x="138.7" y="208.6">3</text>
<text x="193.6" y="208.6">2</text>
<text x="248.5" y="208.6">1</text>
</g>
</svg>
